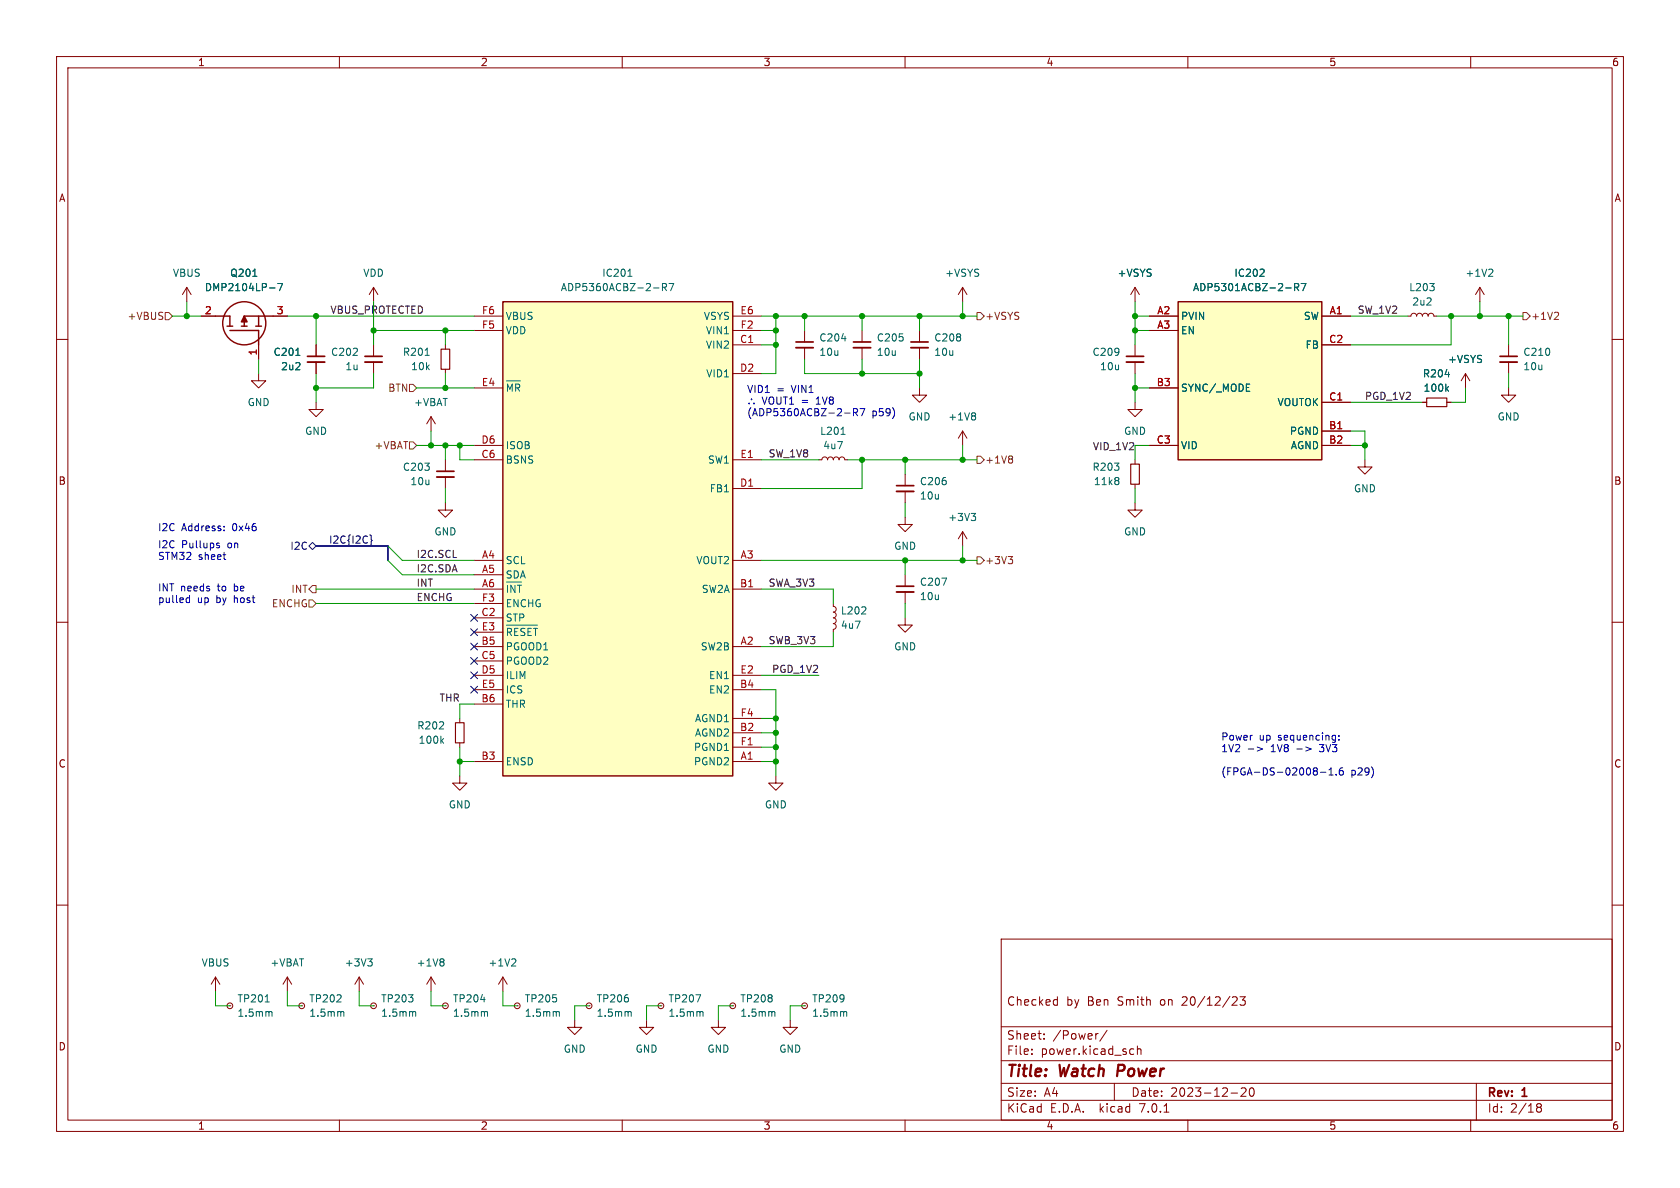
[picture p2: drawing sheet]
<svg xmlns="http://www.w3.org/2000/svg" width="297mm" height="210mm" viewBox="0 0 297 210" stroke-linecap="round" stroke-linejoin="round" font-family="sans-serif">
<g fill="none" stroke="#840000" stroke-width=".18">
<path d="M10 10h277v190h-277zM12 12h273v186h-273zM60 10v2M110 10v2M160 10v2M210 10v2M260 10v2M10 60h2M33 50.8l-.7 1.3M33 50.8v2.5M33 50.8l.8 1.3M35.6 55.9h2.5"/>
<path d="M48.3 55.9h2.5M66 50.8l-.7 1.3M66 50.8v2.5M66 50.8l.8 1.3M83.8 55.9h5.1M83.8 58.4h5.1M129.5 55.9h5.1M129.5 58.4h5.1M142.2 58.4v2.1M152.4 58.4v2.1M162.6 58.4v2.1M170.2 50.8v2.5"/>
<path d="M170.2 50.8l-.8 1.3M170.2 50.8l.7 1.3M200.7 50.8v2.5M200.7 50.8l-.8 1.3M200.7 50.8l.7 1.3M203.2 55.9h5.1M203.2 58.4h5.1M233.7 55.9h5.1M248.9 55.9h.5l.2-.4 .3-.1 .4 .1 .1 .4 .2-.4 .4-.1 .3 .1 .2 .4 .1-.4 .4-.1 .3 .1 .2 .4 .1-.4 .4-.1 .4 .1 .1 .4h.5M261.6 50.8l-.7 1.3M261.6 50.8v2.5M261.6 50.8l.8 1.3"/>
<path d="M285 60h2M45.7 66v1.3h1.3l-1.3 1.3-1.3-1.3h1.3M45.7 61v2.5M55.9 71.1v1.3h1.2l-1.2 1.3-1.3-1.3h1.3M55.9 61v2M55.9 64v2M66 61v2M66 64v2M76.2 73.7l-.8 1.2M76.2 73.7v2.5M76.2 73.7l.8 1.2M78.7 61v.7"/>
<path d="M78.7 65.3v.7M83.8 78.7h5.1M83.8 68.6h5.1M129.5 61h5.1M129.5 66h5.1M142.2 61.5v2M152.4 61.5v2M162.6 68.6v1.3h1.2l-1.2 1.2-1.3-1.2h1.3M162.6 61.5v2M170.2 76.2v2.5M170.2 76.2l-.8 1.3M170.2 76.2l.7 1.3"/>
<path d="M200.7 71.1v1.3h1.2l-1.2 1.3-1.3-1.3h1.3M200.7 61v2M200.7 64v2M203.2 78.7h5.1M203.2 68.6h5.1M233.7 71.1h5.1M233.7 76.2h5.1M233.7 78.7h5.1M233.7 61h5.1M251.5 71.1h.7M255.8 71.1h.7M259.1 66l-.8 1.3"/>
<path d="M259.1 66v2.6M259.1 66l.7 1.3M266.7 68.6v1.3h1.3l-1.3 1.2-1.3-1.2h1.3M266.7 61v2M266.7 64v2M78.7 88.9v1.3h1.3l-1.3 1.2-1.2-1.2h1.2M78.7 81.3v2M78.7 84.3v2.1M83.8 81.3h5.1M83.8 99.1h5.1M129.5 81.3h5.1M129.5 99.1h5.1"/>
<path d="M129.5 86.4h5.1M144.8 81.3h.5l.1-.4 .4-.1 .4 .1 .1 .4 .2-.4 .3-.1 .4 .1 .1 .4 .2-.4 .3-.1 .4 .1 .1 .4 .2-.4 .4-.1 .3 .1 .2 .4h.5M160 91.4v1.3h1.3l-1.3 1.3-1.3-1.3h1.3M160 83.8v2.1M160 86.9v2M170.2 94l-.8 1.3M170.2 94v2.5M170.2 94l.7 1.3M200.7 88.9v1.3h1.2l-1.2 1.2-1.3-1.2h1.3M200.7 81.3v.7M200.7 85.6v.8M241.3 81.3v1.3h1.3l-1.3 1.2-1.3-1.2h1.3"/>
<path d="M10 110h2M83.8 114.3h5.1M83.8 101.6h5.1M83.8 104.1h5.1M83.8 109.2h5.1M83.8 116.8h5.1M83.8 119.4h5.1M83.8 111.8h5.1M83.8 106.7h5.1M129.5 114.3h5.1M129.5 104.1h5.1M129.5 119.4h5.1"/>
<path d="M147.3 106.7v.5l.4 .1 .1 .4-.1 .4-.4 .1 .4 .2 .1 .3-.1 .4-.4 .1 .4 .2 .1 .3-.1 .4-.4 .1 .4 .2 .1 .4-.1 .3-.4 .2v.5M160 109.2v1.3h1.3l-1.3 1.3-1.3-1.3h1.3M160 101.6v2M160 104.6v2.1M285 110h2M81.3 137.2v1.2h1.2l-1.2 1.3-1.3-1.3h1.3M81.3 127v.8M81.3 131.3v.8M83.8 134.6h5.1M83.8 121.9h5.1M83.8 124.5h5.1M129.5 134.6h5.1"/>
<path d="M129.5 129.5h5.1M129.5 121.9h5.1M129.5 132.1h5.1M129.5 127h5.1M137.2 137.2v1.2h1.2l-1.2 1.3-1.3-1.3h1.3M10 160h2M285 160h2M38.1 172.7l-.8 1.3M38.1 172.7v2.6M38.1 172.7l.8 1.3M40.6 177.8h.1M50.8 172.7l-.8 1.3"/>
<path d="M50.8 172.7v2.6M50.8 172.7l.8 1.3M53.3 177.8h.1M63.5 172.7l-.8 1.3M63.5 172.7v2.6M63.5 172.7l.8 1.3M66 177.8h.1M76.2 172.7v2.6M76.2 172.7l-.8 1.3M76.2 172.7l.8 1.3M78.7 177.8h.1M88.9 172.7l-.8 1.3"/>
<path d="M88.9 172.7v2.6M88.9 172.7l.8 1.3M91.4 177.8h.1M104.1 177.8h.1M116.8 177.8h.1M129.5 177.8h.1M142.2 177.8h.1M177 166h108v32h-108zM186.8 176.7l.1 .1M186.9 176.2v1.5M186.9 177.6l-.1 .1M217.9 176.3l.5-.1 .2 .1 .1 .3-.9 1.1h.9"/>
<path d="M219.2 176.2h.9l-.5 .6 .5 .1v.7l-.2 .1h-.5l-.2-.1M60 198v2M101.6 180.3v1.3h1.3l-1.3 1.3-1.3-1.3h1.3M110 198v2M114.3 180.3v1.3h1.3l-1.3 1.3-1.3-1.3h1.3M127 180.3v1.3h1.3l-1.3 1.3-1.3-1.3h1.3M139.7 180.3v1.3h1.3l-1.3 1.3-1.3-1.3h1.3M160 198v2M177 194.5h108M177 191.5h108M177 187.5h108M177 181.5h108"/>
<path d="M182.4 186.3v.1M182.4 185.5v.1M184.6 183.6v.1M184.6 182.8v.1M194 182.7h.1M195.7 182.1l-1.3 2M197 191.5v3M200 185.4l.4 .1M200.4 186.3l-.4 .1M201.1 185.5l.2-.1 .3 .1 .1 .9M201.1 184.9v1.5M205.8 196.6h.8"/>
<path d="M210 198v2M217.6 193.2h1.2M219.4 192.4l.6-.1 .2 .1 .1 .3-.9 1.1h.9M221 192.4l.2-.1a.81 .81 0 0 1 .6 .6 .81 .81 0 0 1-.3 .8l-.1 .1a.81 .81 0 0 1-.4-1.4zM260 198v2M261 191.5v6.5M271.7 195.6l.2 .1M271.7 195.2l.2-.1 .5 .1 .1 .3-.3 .2M271.9 195.7h.3M271.9 195.7l-.2 .2M272.2 195.7l.3 .3-.1 .5-.2 .1-.5-.1"/>
<circle cx="40.6" cy="177.8" r=".51"/>
<circle cx="53.3" cy="177.8" r=".51"/>
<circle cx="66" cy="177.8" r=".51"/>
<circle cx="78.7" cy="177.8" r=".51"/>
<circle cx="91.4" cy="177.8" r=".51"/>
<circle cx="104.1" cy="177.8" r=".51"/>
<circle cx="116.8" cy="177.8" r=".51"/>
<circle cx="129.5" cy="177.8" r=".51"/>
<circle cx="142.2" cy="177.8" r=".51"/>
</g>
<path d="M54.4 64h3M64.5 64h3.1M140.7 61.5h3.1M150.9 61.5h3M161 61.5h3.1M199.1 64h3.1M265.2 64h3M77.2 84.3h3.1M158.5 86.9h3M158.5 104.6h3" fill="none" stroke="#840000" stroke-width=".33"/>
<path d="M54.4 63h3M64.5 63h3.1M140.7 60.5h3.1M150.9 60.5h3M161 60.5h3.1M199.1 63h3.1M265.2 63h3M77.2 83.3h3.1M158.5 85.9h3M158.5 103.6h3" fill="none" stroke="#840000" stroke-width=".3"/>
<g fill="none" stroke="#006464" stroke-width=".18">
<path d="M44.7 48.8h.7M47.7 50.9h.9M49.1 50.1h.9l-.6 1.3M111 48.8h.7M115.5 50.9h1M117.1 50.8l.6-.1 .1-.2v-.3l-.7-.1v1.3M117.4 50.8l.4 .6M118.3 50.1h.8l-.5 1.3M223.4 47.6l.1 .2-.1 .3-.7 .7h.8M227.3 50.9h1M228.9 50.8l.6-.1 .1-.2-.1-.3-.6-.1v1.3M229.2 50.8l.4 .6"/>
<path d="M230 50.1h.9l-.6 1.3M263.7 47.6l.2 .2v.3l-.8 .7h.8M52.3 62.8h.7M75.2 62.8h.7M89.5 67.3h2.5M89.7 69.2v-1.3l.4 .9 .5-.9v1.3M91.9 68.1l-.3-.2h-.4v1.3M148.7 76.8h.7M172.2 73l.3 .2-.3 .3 .3 .3v.2l-.3 .2M255.7 68.7l.4 .5M256.1 68.3l-.5 .5M171.7 90.8h.8l-.4 .4"/>
<path d="M172.2 91.2l.3 .3v.3l-.3 .2M197.7 84.5l.1 .1-.1 .3M197.7 85l.1 .2-.1 .4M89.5 110.5h5.5M89.7 103.5v1.2M90.4 111.3l-.2-.2h-.5v1.2M91 103.5v1.2l-.7-1.2v1.2M91.5 103.5h.7M91.6 111.1h-.6v1.2M91.8 103.5v1.2M92.8 111.1h-.5l-.2 .2M93.9 111.1h-.6v1.2"/>
<path d="M94.3 111.1h.7M94.7 111.1v1.2M152.3 108.5h.8M153 107.4v.4M78.1 130.9l.3 .5M78.4 130.6l-.5 .4M46.9 177.1h.7M47.7 178.8l.4 .2v.7M60.4 178.8l.4 .2v.7M65 169.5h.8l-.4 .5M65.6 170l.2 .2v.3l-.2 .3M73.1 178.8l.4 .2v.7"/>
<path d="M78.3 169.5l.2 .2-.2 .3 .2 .3v.2l-.2 .3M85.8 178.8l.4 .2v.7M91 169.5l.2 .2-.1 .3-.7 .8h.8M98.5 178.8l.4 .2v.7M111.2 178.8l.4 .2v.7M123.9 178.8l.4 .2v.7M136.6 178.8l.4 .2v.7M149.3 178.8l.4 .2v.7"/>
</g>
<path d="M78 61.7h1.5v3.6h-1.5zM252.2 70.4h3.6v1.5h-3.6zM199.9 82h1.5v3.6h-1.5zM80.5 127.8h1.5v3.5h-1.5z" fill="none" stroke="#840000" stroke-width=".2"/>
<g fill="#ffffc2" stroke="#ffffc2" stroke-width=".18">
<path d="M208.3 53.3h25.4v28h-25.4z"/>
<path d="M88.9 53.3h40.6v83.9h-40.6z"/>
</g>
<g fill="none" stroke="#840000" stroke-width=".25">
<path d="M38.1 55.9h2.5v1.8M40.1 57.7h1M40.6 58.4h5.1v2.6M42.7 57.7h1M45.2 57.7h1M45.7 55.9v1.8M48.3 55.9h-5.1v1.8M88.9 53.3h40.6v83.9h-40.6zM208.3 53.3h25.4v28h-25.4z"/>
<circle cx="43.2" cy="57.1" r="3.8"/>
</g>
<path d="M43.2 55.9l.5 1h-1z" fill="#840000" stroke="#840000" stroke-width=".25"/>
<g fill="none" stroke="#725600" stroke-width=".18">
<path d="M29.2 55.2h.6l.7 .7-.7 .6h-.6zM172.7 55.2h.7l.6 .7-.6 .6h-.7zM269.2 55.2h.7l.6 .7-.6 .6h-.7zM275.3 55.2l.2 .2v.3l-.7 .8h.7M72.4 67.9h.6l.7 .7-.7 .6h-.6zM72.4 78.1h.6l.7 .6-.7 .7h-.6zM172.7 80.6h.7l.6 .7-.6 .6h-.7zM172.7 98.4h.7l.6 .7-.6 .6h-.7zM178.2 98.4h.8l-.4 .5M178.9 80.7l.1 .1-.1 .3M178.9 81.2l.1 .2-.1 .4M178.9 98.9l.1 .2-.1 .5"/>
<path d="M54.6 106h.6l.7 .7-.7 .6h-.6zM55.2 103.5h.7v1.3h-.7l-.6-.7z"/>
</g>
<g fill="none" stroke="#000084" stroke-width=".18">
<path d="M54.6 96.5l.6-.6 .7 .6-.7 .7zM65.4 94.6l.2 .1v.7l.2 .1-.2 .2v.6l-.2 .2M83.2 116.2l1.2 1.2M83.2 118.8l1.2 1.2M83.2 113.7l1.2 1.2M83.2 111.2l1.2 1.2M83.2 108.6l1.2 1.2M84.4 116.2l-1.2 1.2M84.4 118.8l-1.2 1.2M84.4 113.7l-1.2 1.2M84.4 111.2l-1.2 1.2M84.4 108.6l-1.2 1.2"/>
<path d="M83.2 121.3l1.2 1.2M84.4 121.3l-1.2 1.2"/>
</g>
<g fill="none" stroke="#0000c2" stroke-width=".18">
<path d="M149.3 73h1M150.9 72.9l.6-.1 .1-.1v-.3l-.7-.2v1.3M151.2 72.9l.4 .6M152 72.2h.9l-.6 1.3M38.5 96.4l.3 .1v.2l-.2 .1h-.2M38.5 96l.3 .1M39.6 93.7v.1M39.6 93v.2M33.1 105.7h.4M33.5 105.3v1.2M33.5 106.5h-.4M220.7 132.4h.9"/>
<path d="M222.2 132l1 .4-1 .4M229.3 132.4h.9M230.8 132l1 .4-1 .4M233.4 136.5h1M234.9 137h.8M234.9 136.1l.4-.4v1.3M236 130h.1M236.1 130v1l-.1 .2M236.1 130.8h-.1M236.2 136.9v.1M236.7 130.7v.1M236.7 130v.2"/>
<path d="M237.4 135.7l-.4 .1a.86 .86 0 0 0 0 1.2l.4-.1 .1-.4-.3-.3h-.2l-.2 .3"/>
</g>
<path d="M55.9 96.5h12.7v2.6" fill="none" stroke="#000084" stroke-width=".3"/>
<g fill="none" stroke="#009600" stroke-width=".18">
<path d="M30.5 55.9h5.1M33 53.3v2.6M50.8 55.9h33M55.9 55.9v5.1M66 53.3v7.7M66 58.4h17.8M78.7 58.4v2.6M134.6 55.9h38.1M134.6 58.4h2.6M137.2 55.9v10.1h-2.6M142.2 55.9v2.5M152.4 55.9v2.5"/>
<path d="M162.6 55.9v2.5M170.2 53.3v2.6M200.7 55.9h2.5M200.7 58.4h2.5M200.7 53.3v7.7M238.8 55.9h10.1M254 55.9h15.2M256.5 55.9v5.1h-17.7M261.6 53.3v2.6M266.7 55.9v5.1M45.7 63.5v2.5M55.9 66v5.1"/>
<path d="M66 66v2.6h-10.1M73.7 68.6h10.1M73.7 78.7h10.1M76.2 76.2v2.5M78.7 66v2.6M78.7 78.7v2.6M81.3 78.7v2.6h2.5M134.6 61h2.6M142.2 63.5v2.5h20.4M152.4 63.5v2.5M162.6 63.5v5.1M170.2 78.7v2.6"/>
<path d="M200.7 68.6h2.5M200.7 66v5.1M203.2 78.7h-2.5v2.6M238.8 78.7h2.5M238.8 76.2h2.5v5.1M238.8 71.1h12.7M259.1 68.6v2.5h-2.6M266.7 66v2.6M68.6 96.5l2.5 2.6h12.7M68.6 99.1l2.5 2.5h12.7M78.7 86.4v2.5M134.6 81.3h10.2"/>
<path d="M134.6 99.1h38.1M149.9 81.3h22.8M152.4 81.3v5.1h-17.8M160 81.3v2.5M160 88.9v2.5M160 99.1v2.5M170.2 96.5v2.6M200.7 86.4v2.5M55.9 104.1h27.9M55.9 106.7h27.9M134.6 104.1h12.7v2.6M134.6 119.4h10.2"/>
<path d="M147.3 111.8v2.5h-12.7M160 106.7v2.5M81.3 132.1v5.1M81.3 134.6h2.5M83.8 124.5h-2.5v2.5M134.6 121.9h2.6v15.3M134.6 132.1h2.6M134.6 129.5h2.6M134.6 127h2.6M134.6 134.6h2.6M38.1 175.3v2.5h2.5M50.8 175.3v2.5h2.5"/>
<path d="M63.5 175.3v2.5h2.5M76.2 175.3v2.5h2.5M88.9 175.3v2.5h2.5M104.1 177.8h-2.5v2.5M116.8 177.8h-2.5v2.5M129.5 177.8h-2.5v2.5M142.2 177.8h-2.5v2.5"/>
</g>
<g fill="#009600" stroke="#009600" stroke-width=".18">
<circle cx="266.7" cy="55.9" r=".46"/>
<circle cx="256.5" cy="55.9" r=".46"/>
<circle cx="241.3" cy="78.7" r=".46"/>
<circle cx="261.6" cy="55.9" r=".46"/>
<circle cx="137.2" cy="55.9" r=".46"/>
<circle cx="142.2" cy="55.9" r=".46"/>
<circle cx="137.2" cy="61" r=".46"/>
<circle cx="137.2" cy="58.4" r=".46"/>
<circle cx="170.2" cy="99.1" r=".46"/>
<circle cx="200.7" cy="58.4" r=".46"/>
<circle cx="200.7" cy="68.6" r=".46"/>
<circle cx="160" cy="99.1" r=".46"/>
<circle cx="200.7" cy="55.9" r=".46"/>
<circle cx="152.4" cy="55.9" r=".46"/>
<circle cx="162.6" cy="55.9" r=".46"/>
<circle cx="170.2" cy="55.9" r=".46"/>
<circle cx="152.4" cy="66" r=".46"/>
<circle cx="162.6" cy="66" r=".46"/>
<circle cx="170.2" cy="81.3" r=".46"/>
<circle cx="160" cy="81.3" r=".46"/>
<circle cx="152.4" cy="81.3" r=".46"/>
<circle cx="137.2" cy="127" r=".46"/>
<circle cx="78.7" cy="78.7" r=".46"/>
<circle cx="81.3" cy="78.7" r=".46"/>
<circle cx="78.7" cy="68.6" r=".46"/>
<circle cx="76.2" cy="78.7" r=".46"/>
<circle cx="137.2" cy="132.1" r=".46"/>
<circle cx="137.2" cy="129.5" r=".46"/>
<circle cx="137.2" cy="134.6" r=".46"/>
<circle cx="81.3" cy="134.6" r=".46"/>
<circle cx="78.7" cy="58.4" r=".46"/>
<circle cx="66" cy="58.4" r=".46"/>
<circle cx="33" cy="55.9" r=".46"/>
<circle cx="55.9" cy="68.6" r=".46"/>
<circle cx="55.9" cy="55.9" r=".46"/>
</g>
<g font-size="2.8" fill="#840000">
<text x="178" y="190.8">Title:</text>
<text x="187.4" y="190.8">Watch</text>
<text x="198.2" y="190.8">Power</text>
</g>
<g font-size="2.1" fill="#840000">
<text x="178" y="177.9">Checked</text>
<text x="188.5" y="177.9">by</text>
<text x="192.2" y="177.9">Ben</text>
<text x="197.6" y="177.9">Smith</text>
<text x="205.2" y="177.9">on</text>
<text x="209.1" y="177.9">20/12/23</text>
<text x="178" y="183.9">Sheet:</text>
<text x="186.2" y="183.9">/Power/</text>
<text x="178" y="186.6">File:</text>
<text x="184" y="186.6">power.kicad_sch</text>
<text x="178" y="196.8">KiCad</text>
<text x="178" y="194">Size:</text>
<text x="184.6" y="194">A4</text>
<text x="185.7" y="196.8">E.D.A.</text>
<text x="194.4" y="196.8">kicad</text>
<text x="200" y="194">Date:</text>
<text x="201.5" y="196.8">7.0.1</text>
<text x="206.9" y="194">2023-12-20</text>
<text x="263" y="194.2">Rev:</text>
<text x="263" y="196.8">Id:</text>
<text x="267" y="196.8">2/18</text>
<text x="269.2" y="194.2">1</text>
</g>
<g font-size="1.8" fill="#840000">
<text x="35" y="11.8">1</text>
<text x="85" y="11.8">2</text>
<text x="135" y="11.8">3</text>
<text x="185" y="11.8">4</text>
<text x="235" y="11.8">5</text>
<text x="285" y="11.8">6</text>
<text x="10.4" y="35.8">A</text>
<text x="285.4" y="35.8">A</text>
<text x="10.3" y="85.8">B</text>
<text x="285.3" y="85.8">B</text>
<text x="10.3" y="135.8">C</text>
<text x="285.3" y="135.8">C</text>
<text x="10.3" y="185.8">D</text>
<text x="285.3" y="185.8">D</text>
<text x="35" y="199.8">1</text>
<text x="85" y="199.8">2</text>
<text x="135" y="199.8">3</text>
<text x="185" y="199.8">4</text>
<text x="235" y="199.8">5</text>
<text x="285" y="199.8">6</text>
</g>
<g font-size="1.8" fill="#006464">
<text x="30.5" y="49.1">VBUS</text>
<text x="36.2" y="51.6">DMP2104LP-7</text>
<text x="40.6" y="49.1">Q201</text>
<text x="64.2" y="49.1">VDD</text>
<text x="99.1" y="51.6">ADP5360ACBZ-2-R7</text>
<text x="106.4" y="49.1">IC201</text>
<text x="167" y="49.1">+VSYS</text>
<text x="197.5" y="49.1">+VSYS</text>
<text x="210.8" y="51.6">ADP5301ACBZ-2-R7</text>
<text x="218.2" y="49.1">IC202</text>
<text x="249.1" y="51.6">L203</text>
<text x="259" y="49.1">+1V2</text>
<text x="89.4" y="59.2">VDD</text>
<text x="89.4" y="56.7">VBUS</text>
<text x="124.3" y="56.7">VSYS</text>
<text x="124.7" y="59.2">VIN1</text>
<text x="208.8" y="56.7">PVIN</text>
<text x="208.8" y="59.2">EN</text>
<text x="230.4" y="56.7">SW</text>
<text x="249.6" y="54.2">2u2</text>
<text x="48.3" y="63.1">C201</text>
<text x="49.6" y="65.6">2u2</text>
<text x="58.5" y="63.1">C202</text>
<text x="61" y="65.6">1u</text>
<text x="71.2" y="63.1">R201</text>
<text x="72.6" y="65.6">10k</text>
<text x="124.7" y="61.8">VIN2</text>
<text x="144.8" y="60.5">C204</text>
<text x="144.8" y="63.1">10u</text>
<text x="154.9" y="60.5">C205</text>
<text x="154.9" y="63.1">10u</text>
<text x="165.1" y="60.5">C208</text>
<text x="165.1" y="63.1">10u</text>
<text x="193.1" y="63.1">C209</text>
<text x="194.4" y="65.6">10u</text>
<text x="230.7" y="61.8">FB</text>
<text x="255.9" y="64.3">+VSYS</text>
<text x="269.2" y="63.1">C210</text>
<text x="269.2" y="65.6">10u</text>
<text x="43.7" y="71.9">GND</text>
<text x="73.1" y="71.9">+VBAT</text>
<text x="89.4" y="70">~{MR}</text>
<text x="124.7" y="66.9">VID1</text>
<text x="208.8" y="69.4">SYNC/_MODE</text>
<text x="225.7" y="71.9">VOUTOK</text>
<text x="251.5" y="66.9">R204</text>
<text x="251.6" y="69.4">100k</text>
<text x="53.9" y="77">GND</text>
<text x="144.9" y="77">L201</text>
<text x="160.6" y="74.5">GND</text>
<text x="167.6" y="74.5">+1V8</text>
<text x="198.7" y="77">GND</text>
<text x="227.9" y="77">PGND</text>
<text x="264.7" y="74.5">GND</text>
<text x="71.2" y="83.4">C203</text>
<text x="89.4" y="82.1">BSNS</text>
<text x="89.4" y="79.6">ISOB</text>
<text x="125" y="82.1">SW1</text>
<text x="145.5" y="79.6">4u7</text>
<text x="193.1" y="83.4">R203</text>
<text x="208.8" y="79.6">VID</text>
<text x="228.1" y="79.6">AGND</text>
<text x="72.5" y="85.9">10u</text>
<text x="125.3" y="87.2">FB1</text>
<text x="162.6" y="85.9">C206</text>
<text x="162.6" y="88.5">10u</text>
<text x="193.3" y="85.9">11k8</text>
<text x="239.3" y="87.2">GND</text>
<text x="76.7" y="94.8">GND</text>
<text x="167.6" y="92.3">+3V3</text>
<text x="198.7" y="94.8">GND</text>
<text x="89.4" y="99.9">SCL</text>
<text x="123" y="99.9">VOUT2</text>
<text x="158" y="97.3">GND</text>
<text x="89.4" y="102.4">SDA</text>
<text x="89.4" y="105.6">~{INT}</text>
<text x="89.4" y="107.5">ENCHG</text>
<text x="123.9" y="105">SW2A</text>
<text x="162.6" y="103.7">C207</text>
<text x="162.6" y="106.2">10u</text>
<text x="89.4" y="110">STP</text>
<text x="89.4" y="113.2">~{RESET}</text>
<text x="148.6" y="108.8">L202</text>
<text x="148.6" y="111.3">4u7</text>
<text x="89.4" y="115.1">PGOOD1</text>
<text x="89.4" y="117.7">PGOOD2</text>
<text x="123.8" y="115.1">SW2B</text>
<text x="158" y="115.1">GND</text>
<text x="89.4" y="125.3">THR</text>
<text x="89.4" y="120.2">ILIM</text>
<text x="89.4" y="122.7">ICS</text>
<text x="125.2" y="122.7">EN2</text>
<text x="125.2" y="120.2">EN1</text>
<text x="73.7" y="129.1">R202</text>
<text x="73.9" y="131.6">100k</text>
<text x="122.7" y="130.4">AGND2</text>
<text x="122.7" y="127.8">AGND1</text>
<text x="89.4" y="135.4">ENSD</text>
<text x="122.6" y="135.4">PGND2</text>
<text x="122.6" y="132.9">PGND1</text>
<text x="79.3" y="143.1">GND</text>
<text x="135.2" y="143.1">GND</text>
<text x="35.6" y="171">VBUS</text>
<text x="47.7" y="171">+VBAT</text>
<text x="60.9" y="171">+3V3</text>
<text x="73.6" y="171">+1V8</text>
<text x="86.3" y="171">+1V2</text>
<text x="41.9" y="177.4">TP201</text>
<text x="41.9" y="179.9">1.5mm</text>
<text x="54.6" y="177.4">TP202</text>
<text x="54.6" y="179.9">1.5mm</text>
<text x="67.3" y="177.4">TP203</text>
<text x="67.3" y="179.9">1.5mm</text>
<text x="80" y="177.4">TP204</text>
<text x="80" y="179.9">1.5mm</text>
<text x="92.7" y="177.4">TP205</text>
<text x="92.7" y="179.9">1.5mm</text>
<text x="105.4" y="177.4">TP206</text>
<text x="105.4" y="179.9">1.5mm</text>
<text x="118.1" y="177.4">TP207</text>
<text x="118.1" y="179.9">1.5mm</text>
<text x="130.8" y="177.4">TP208</text>
<text x="130.8" y="179.9">1.5mm</text>
<text x="143.5" y="177.4">TP209</text>
<text x="143.5" y="179.9">1.5mm</text>
<text x="99.6" y="186.2">GND</text>
<text x="112.3" y="186.2">GND</text>
<text x="125" y="186.2">GND</text>
<text x="137.7" y="186.2">GND</text>
</g>
<g font-size="1.8" fill="#725600">
<text x="22.4" y="56.7">+VBUS</text>
<text x="174.2" y="56.7">+VSYS</text>
<text x="270.7" y="56.7">+1V2</text>
<text x="68.5" y="69.4">BTN</text>
<text x="66.1" y="79.6">+VBAT</text>
<text x="174.2" y="82.1">+1V8</text>
<text x="174.2" y="99.9">+3V3</text>
<text x="47.9" y="107.5">ENCHG</text>
<text x="51.4" y="105">INT</text>
</g>
<g font-size="1.8" fill="#a90000">
<text x="36.2" y="55.6">2</text>
<text x="48.9" y="55.6">3</text>
<text x="85.1" y="58.2">F5</text>
<text x="85.1" y="55.6">F6</text>
<text x="130.8" y="55.6">E6</text>
<text x="130.9" y="58.2">F2</text>
<text x="204.5" y="55.6">A2</text>
<text x="204.5" y="58.2">A3</text>
<text x="235" y="55.6">A1</text>
<text x="45.5" y="62.9" transform="rotate(-90 45.5 62.9)">1</text>
<text x="130.8" y="60.7">C1</text>
<text x="130.8" y="65.8">D2</text>
<text x="234.9" y="60.7">C2</text>
<text x="85.1" y="68.3">E4</text>
<text x="204.4" y="68.3">B3</text>
<text x="234.9" y="70.9">C1</text>
<text x="234.9" y="75.9">B1</text>
<text x="85.1" y="81">C6</text>
<text x="85.1" y="78.5">D6</text>
<text x="130.8" y="81">E1</text>
<text x="204.4" y="78.5">C3</text>
<text x="234.9" y="78.5">B2</text>
<text x="130.8" y="86.1">D1</text>
<text x="85.1" y="98.8">A4</text>
<text x="85.1" y="101.3">A5</text>
<text x="130.9" y="98.8">A3</text>
<text x="85.1" y="103.9">A6</text>
<text x="85.1" y="106.4">F3</text>
<text x="130.8" y="103.9">B1</text>
<text x="85.1" y="109">C2</text>
<text x="85.1" y="111.5">E3</text>
<text x="85.1" y="114">B5</text>
<text x="85.1" y="116.6">C5</text>
<text x="85.1" y="119.1">D5</text>
<text x="130.8" y="119.1">E2</text>
<text x="130.9" y="114">A2</text>
<text x="85.1" y="124.2">B6</text>
<text x="85.1" y="121.7">E5</text>
<text x="130.8" y="121.7">B4</text>
<text x="130.8" y="129.3">B2</text>
<text x="130.9" y="131.8">F1</text>
<text x="130.9" y="126.7">F4</text>
<text x="85.1" y="134.4">B3</text>
<text x="130.9" y="134.4">A1</text>
</g>
<g font-size="1.8" fill="#0f0f0f">
<text x="58.4" y="55.5">VBUS_PROTECTED</text>
<text x="240" y="55.5">SW_1V2</text>
<text x="241.3" y="70.8">PGD_1V2</text>
<text x="135.9" y="80.9">SW_1V8</text>
<text x="193.1" y="79.7">VID_1V2</text>
<text x="73.7" y="98.7">I2C.SCL</text>
<text x="73.7" y="101.3">I2C.SDA</text>
<text x="73.7" y="103.8">INT</text>
<text x="73.7" y="106.3">ENCHG</text>
<text x="135.9" y="103.8">SWA_3V3</text>
<text x="135.9" y="114">SWB_3V3</text>
<text x="136.4" y="119">PGD_1V2</text>
<text x="77.6" y="124.1">THR</text>
</g>
<g font-size="1.8" fill="#0000c2">
<text x="132.1" y="69.5">VID1</text>
<text x="132.1" y="71.6">þÿ&quot;4</text>
<text x="134.7" y="71.6">VOUT1 =</text>
<text x="137.3" y="69.5">=</text>
<text x="140" y="69.5">VIN1</text>
<text x="144.4" y="71.6">1V8</text>
<text x="132.1" y="73.7">(ADP5360ACBZ-2-R7</text>
<text x="154.2" y="73.7">p59)</text>
<text x="27.9" y="94">I2C</text>
<text x="32.1" y="94">Address:</text>
<text x="41.1" y="94">0x46</text>
<text x="27.9" y="97">I2C</text>
<text x="27.9" y="99.1">STM32</text>
<text x="32.1" y="97">Pullups</text>
<text x="35.1" y="99.1">sheet</text>
<text x="40.3" y="97">on</text>
<text x="27.9" y="104.6">INT needs</text>
<text x="27.9" y="106.7">pulled</text>
<text x="34.9" y="106.7">up</text>
<text x="38.3" y="106.7">by</text>
<text x="38.5" y="104.6">to</text>
<text x="41.5" y="106.7">host</text>
<text x="41.5" y="104.6">be</text>
<text x="215.9" y="131">Power</text>
<text x="222.6" y="131">up</text>
<text x="226" y="131">sequencing:</text>
<text x="215.9" y="133">1V2</text>
<text x="215.9" y="137.2">(FPGA-DS-02008-1.6</text>
<text x="224.7" y="133">1V8</text>
<text x="233.6" y="133">3V3</text>
<text x="238.8" y="137.2">p29)</text>
</g>
<g font-size="1.8" fill="#000084">
<text x="51.2" y="97.3">I2C</text>
<text x="58.1" y="96.2">I2C{I2C}</text>
</g>
</svg>
